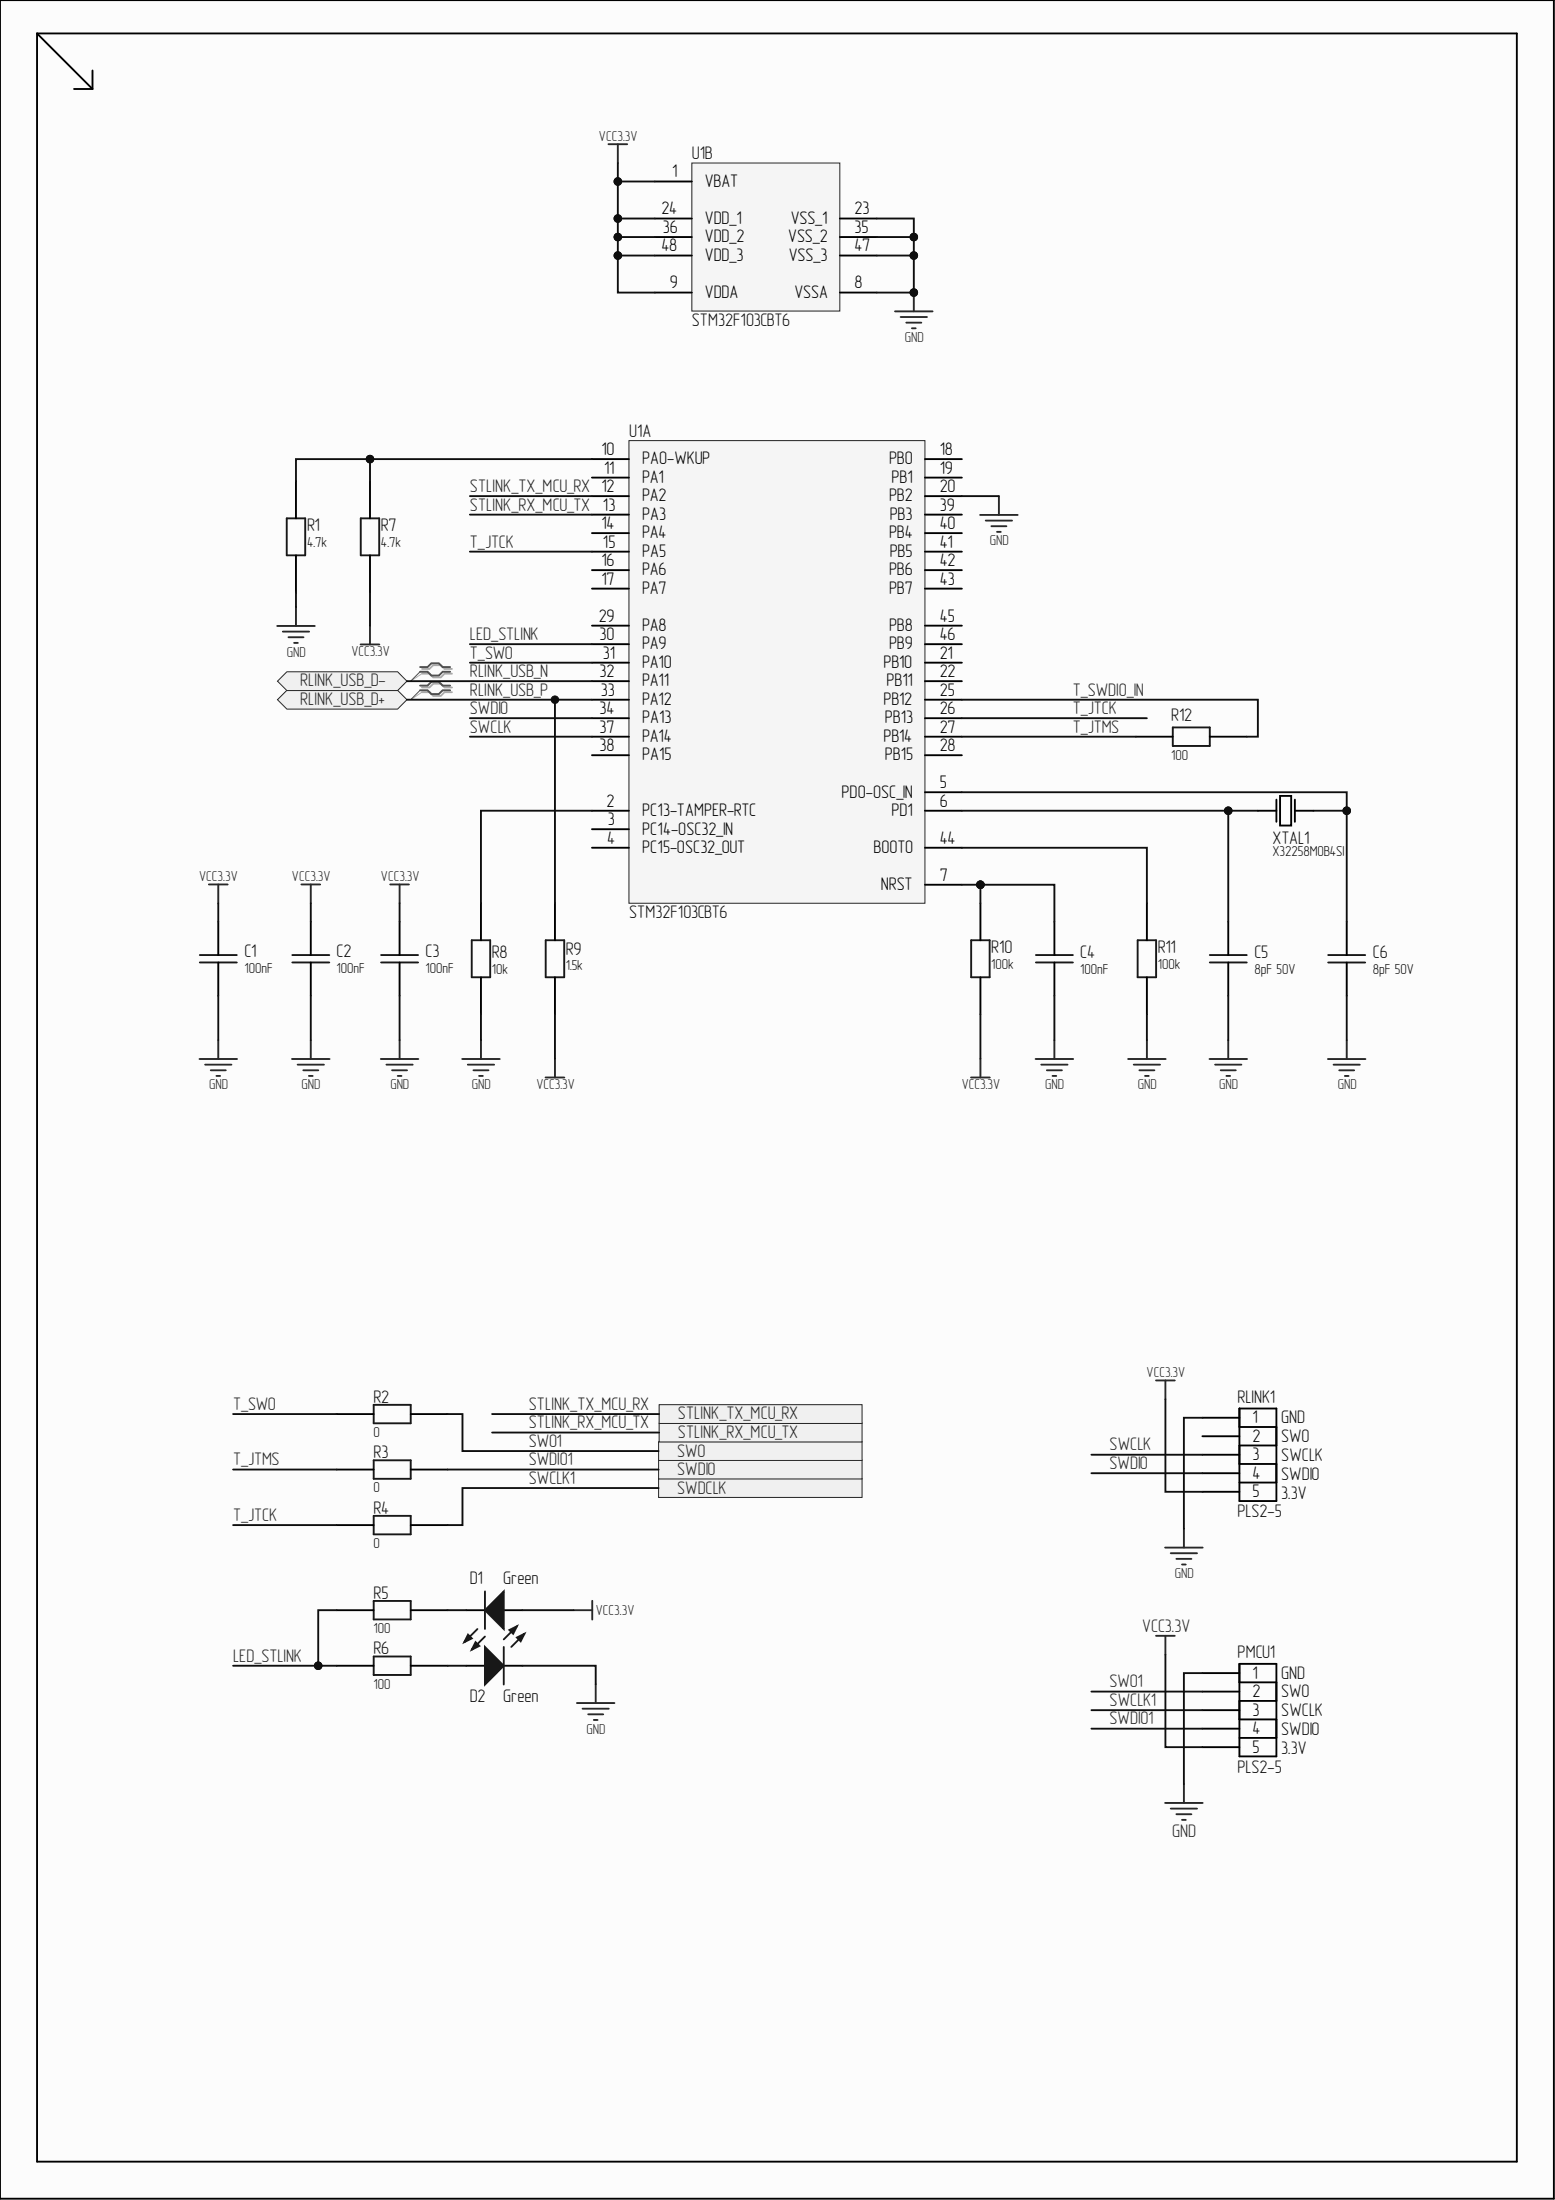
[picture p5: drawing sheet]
<svg xmlns="http://www.w3.org/2000/svg" width="210mm" height="297mm" viewBox="0 0 210 297" stroke-linecap="round" stroke-linejoin="round" font-family="sans-serif">
<g fill="#fcfcfc">
<path d="M0 0h209.8v296.9h-209.8z" fill-rule="evenodd"/>
<path d="M0 0h209.8v296.9h-209.8z" fill-rule="evenodd"/>
</g>
<path d="M0 0h209.8v296.9h-209.8zM5 4.5l7.5 7.5M5 4.5h199.8v287.4h-199.8zM10 12h2.5M12.5 9.5v2.5" fill="none" stroke="#000" stroke-width=".25"/>
<g fill="none" stroke="#262626" stroke-width=".25">
<path d="M82.1 19.5h2.6M83.4 19.5v2.5M132.3 69.5h5.1M133.1 70.3h3.5M133.8 71h2.1M134.6 71.8h.5M134.8 67v2.5M37.4 84.5h5.1M38.2 85.3h3.5M38.9 86h2.1M39.7 86.8h.5M40 82v2.5"/>
<path d="M48.7 87h2.5M49.9 84.5v2.5M28.2 119.4h2.5M29.5 119.4v2.6M40.7 119.4h2.5M42 119.4v2.6M52.7 119.4h2.5M53.9 119.4v2.6M26.9 143h5.1M27.7 143.7h3.5M28.4 144.5h2.1M29.2 145.3h.5"/>
<path d="M29.5 140.4v2.6M39.4 143h5.1M40.2 143.7h3.5M40.9 144.5h2.1M41.7 145.3h.5M42 140.4v2.6M51.4 143h5.1M52.2 143.7h3.5M52.9 144.5h2M53.7 145.3h.5M53.9 140.4v2.6M62.4 143h5.1"/>
<path d="M63.1 143.7h3.6M63.9 144.5h2M64.7 145.3h.5M64.9 140.4v2.6M73.6 145.5h2.6M74.9 142.9v2.6M131.1 145.5h2.5M132.3 142.9v2.6M139.8 143h5.1M140.6 143.7h3.5M141.3 144.5h2M142.1 145.3h.5"/>
<path d="M142.3 140.4v2.6M152.3 143h5.1M153 143.7h3.6M153.8 144.5h2M154.6 145.3h.5M154.8 140.4v2.6M163.3 143h5M164 143.7h3.6M164.8 144.5h2M165.5 145.3h.6M165.8 140.4v2.6M179.3 143h5"/>
<path d="M180 143.8h3.6M180.8 144.5h2M181.5 145.3h.5M181.8 140.5v2.5"/>
</g>
<path d="M88.9 199.6h27.5v2.6h-27.5z" fill-rule="evenodd" fill="#f0f0f0"/>
<path d="M88.9 199.6h27.5v2.6h-27.5z" fill="none" stroke="#262626" stroke-width=".13"/>
<path d="M88.9 197.1h27.5v2.6h-27.5z" fill-rule="evenodd" fill="#f0f0f0"/>
<path d="M88.9 197.1h27.5v2.6h-27.5z" fill="none" stroke="#262626" stroke-width=".13"/>
<path d="M88.9 194.6h27.5v2.6h-27.5z" fill-rule="evenodd" fill="#f0f0f0"/>
<path d="M88.9 194.6h27.5v2.6h-27.5z" fill="none" stroke="#262626" stroke-width=".13"/>
<path d="M27 129h5M27 130h5M39.5 129h5M39.5 130h5M51.4 129h5M51.4 130h5" fill="none" stroke="#131313" stroke-width=".25"/>
<path d="M29.5 124.5v4.5M29.5 130v4.4M42 124.5v4.5M42 130v4.4M53.9 124.5v4.5M53.9 130v4.4" fill="none" stroke="#000" stroke-width=".25"/>
<path d="M89 192.2h27.4v2.5h-27.4z" fill-rule="evenodd" fill="#f0f0f0"/>
<path d="M89 192.2h27.4v2.5h-27.4z" fill="none" stroke="#262626" stroke-width=".13"/>
<path d="M89 189.7h27.4v2.5h-27.4z" fill-rule="evenodd" fill="#f0f0f0"/>
<path d="M89 189.7h27.4v2.5h-27.4z" fill="none" stroke="#262626" stroke-width=".13"/>
<path d="M162.3 191.4h5M162.3 193.9h5M162.3 196.4h5M162.3 198.9h5M167.3 190.2h5v12.5h-5zM167.3 192.7h5M167.3 195.2h5M167.3 197.7h5M62.9 217.4h2.6M68 217.4h2.5M162.3 201.4h5M167.3 200.2h5" fill="none" stroke="#000" stroke-width=".25"/>
<path d="M123.4 39.5v2.5M120.8 42h5.1M121.6 42.8h3.5M122.3 43.6h2.1M123.1 44.3h.5M156 186.4h2.6M157.3 186.4v2.5M157.3 209h5M158 209.7h3.6M158.8 210.5h2M159.6 211.2h.5M159.8 206.4v2.6" fill="none" stroke="#262626" stroke-width=".25"/>
<path d="M68 214.9v5l-2.5-2.5z" fill="#1c1c1c"/>
<path d="M64.4 219.9l-1.7 1.8M68 214.9v5l-2.5-2.5zM65.5 221l-1.8 1.7" fill="none" stroke="#1c1c1c" stroke-width=".25"/>
<path d="M63.2 220.7l.5 .5-1 .5z" fill="#1c1c1c"/>
<path d="M63.2 220.7l.5 .5-1 .5z" fill="none" stroke="#1c1c1c" stroke-width=".25"/>
<path d="M64.2 221.7l.5 .5-1 .5z" fill="#1c1c1c"/>
<path d="M65.5 214.9v5M64.2 221.7l.5 .5-1 .5z" fill="none" stroke="#1c1c1c" stroke-width=".25"/>
<path d="M62.9 224.9h2.6M68 224.9h2.5" fill="none" stroke="#000" stroke-width=".25"/>
<path d="M65.5 222.4l2.5 2.5-2.5 2.5z" fill="#1c1c1c"/>
<path d="M69.8 219.6l-1.8 1.8M65.5 222.4l2.5 2.5-2.5 2.5zM70.8 220.6l-1.8 1.8" fill="none" stroke="#1c1c1c" stroke-width=".25"/>
<path d="M69.8 221.1l1-.5-.5 1z" fill="#1c1c1c"/>
<path d="M69.8 221.1l1-.5-.5 1z" fill="none" stroke="#1c1c1c" stroke-width=".25"/>
<path d="M68.8 220.1l1-.5-.5 1z" fill="#1c1c1c"/>
<path d="M68 222.4v5M68.8 220.1l1-.5-.5 1z" fill="none" stroke="#1c1c1c" stroke-width=".25"/>
<g fill="none" stroke="#262626" stroke-width=".25">
<path d="M77.4 217.4h2.5M79.9 216.1v2.6M77.9 229.9h5M78.6 230.7h3.6M79.4 231.5h2M80.2 232.2h.5M80.4 227.4v2.5M156 220.9h2.6M157.3 220.9v2.5M157.3 243.4h5M158 244.2h3.6M158.8 245h2"/>
<path d="M159.6 245.7h.5M159.8 240.9v2.5"/>
</g>
<g fill="none" stroke="#000" stroke-width=".25">
<path d="M40 65v5M40 75v5M49.9 65v5M49.9 75v5M153.3 99.5h5M163.3 99.5h5M64.9 122v5M64.9 131.9v5M74.9 122v5M74.9 131.9v5M132.3 122v5M132.3 131.9v5"/>
<path d="M142.3 124.5v4.5M142.3 130v4.4M154.8 122v5M154.8 131.9v5M165.8 124.5v4.5M165.8 130v4.4M181.8 124.5v4.5M181.8 130v4.5M45.4 190.9h5M45.4 198.4h5M55.4 190.9h5M55.4 198.4h5"/>
<path d="M45.4 205.9h5M45.4 217.4h5M55.4 205.9h5M55.4 217.4h5M45.4 224.9h5M55.4 224.9h5M162.3 225.9h5M162.3 228.4h5M162.3 230.9h5M162.3 233.4h5M162.3 235.9h5M167.3 224.7h5v12.4h-5z"/>
<path d="M167.3 227.1h5M167.3 229.7h5M167.3 232.2h5M167.3 234.6h5"/>
</g>
<path d="M57 90.3h1l.5-.5h1l.5 .5h1M57 91h1l.5 .5h1l.5-.5h1M57 92.8h1l.5-.5h1l.5 .5h1M57 93.5h1l.5 .5h1l.5-.5h1" fill="none" stroke="#aeaeae" stroke-width=".25"/>
<path d="M57 91l-1.6 1M57 93.5l-1.6 1" fill="none" stroke="#aeaeae" stroke-width=".13"/>
<path d="M56.7 90.1h1l.5-.5h1l.5 .5h1.1M56.7 90.7h1l.5 .5h1l.5-.5h1.1M56.7 92.6h1l.5-.5h1l.5 .5h1.1M56.7 93.2h1l.5 .5h1l.5-.5h1.1" fill="none" stroke="#4c4c4c" stroke-width=".25"/>
<path d="M56.7 90.7l-1.3 1.3M56.7 93.2l-1.3 1.3" fill="none" stroke="#4c4c4c" stroke-width=".13"/>
<g fill="none" stroke="#131313" stroke-width=".25">
<path d="M38.7 70h2.5v5h-2.5zM48.7 70h2.5v5h-2.5zM158.3 98.2h5v2.5h-5zM63.7 127h2.5v4.9h-2.5zM73.7 127h2.5v4.9h-2.5zM131.1 127h2.5v4.9h-2.5zM139.8 129h5M139.8 130h5M153.6 127h2.5v4.9h-2.5zM163.3 129h5M163.3 130h5M179.3 129h5"/>
<path d="M179.3 130h5M50.4 189.7h5v2.5h-5zM50.4 197.2h5v2.5h-5zM50.4 204.7h5v2.5h-5zM50.4 216.2h5v2.5h-5zM50.4 223.7h5v2.5h-5z"/>
</g>
<path d="M38.7 93.2h15l1.2 1.3-1.2 1.2h-15l-1.2-1.2z" fill-rule="evenodd" fill="#f0f0f0"/>
<path d="M38.7 93.2h15l1.2 1.3-1.2 1.2h-15l-1.2-1.2z" fill="none" stroke="#262626" stroke-width=".13"/>
<path d="M38.7 90.7h15l1.2 1.3-1.2 1.2h-15l-1.2-1.2z" fill-rule="evenodd" fill="#f0f0f0"/>
<path d="M38.7 90.7h15l1.2 1.3-1.2 1.2h-15l-1.2-1.2z" fill="none" stroke="#262626" stroke-width=".13"/>
<path d="M84.9 59.5h40v62.5h-40z" fill-rule="evenodd" fill="#f5f5f5"/>
<path d="M84.9 59.5h40v62.5h-40z" fill="none" stroke="#262626" stroke-width=".13"/>
<g fill="none" stroke="#000" stroke-width=".25">
<path d="M79.9 62h5M79.9 64.5h5M79.9 67h5M79.9 69.5h5M79.9 72h5M79.9 74.5h5M79.9 77h5M79.9 79.5h5M124.9 62h4.9M124.9 64.5h4.9M124.9 67h4.9M124.9 69.5h4.9"/>
<path d="M124.9 72h4.9M124.9 74.5h4.9M124.9 77h4.9M124.9 79.5h4.9M79.9 84.5h5M79.9 87h5M79.9 89.5h5M79.9 92h5M79.9 94.5h5M79.9 97h5M79.9 99.5h5M124.9 84.5h4.9"/>
<path d="M124.9 87h4.9M124.9 89.5h4.9M124.9 92h4.9M124.9 94.5h4.9M124.9 97h4.9M124.9 99.5h4.9M79.9 114.5h5M79.9 109.5h5M79.9 102h5M79.9 112h5M124.9 114.5h4.9M124.9 119.5h4.9"/>
<path d="M124.9 107h4.9M124.9 109.5h4.9M124.9 102h4.9"/>
</g>
<path d="M93.4 22h20v20h-20z" fill-rule="evenodd" fill="#f5f5f5"/>
<path d="M93.4 22h20v20h-20z" fill="none" stroke="#262626" stroke-width=".13"/>
<path d="M88.4 24.5h5M88.4 29.5h5M88.4 32h5M88.4 34.5h5M88.4 39.5h5M113.4 29.5h5M113.4 32h5M113.4 34.5h5M113.4 39.5h5" fill="none" stroke="#000" stroke-width=".25"/>
<g fill="none" stroke="#0e0e0e" stroke-width=".25">
<path d="M40 80v2M49.9 80v4.5M63.4 74.5h16.5M63.4 67h16.5M63.4 69.5h16.5M129.8 67h5M129.8 97h25M129.8 94.5h40v5h-1.5M129.8 99.5h23.5M129.8 114.5h25v7.5M132.3 119.5h10v5M132.3 136.9v6"/>
<path d="M142.3 134.4v6M154.8 136.9v3.5M66.4 190.9h22.6M66.4 193.4h22.6M147.3 196.4h15M147.3 198.9h15M157.3 188.9v12.5h5M162.3 191.4h-2.5v15M60.4 217.4h2.5M60.4 224.9h2.5M147.3 230.9h15M147.3 233.4h15"/>
<path d="M147.3 228.4h15M157.3 223.4v12.5h5M162.3 225.9h-2.5v15"/>
</g>
<circle cx="132.3" cy="119.5" r=".51" fill="#0e0e0e"/>
<circle cx="132.3" cy="119.5" r=".51" fill="none" stroke="#0e0e0e" stroke-width=".13"/>
<path d="M74.9 94.5v27.5M64.9 136.9v3.5M74.9 136.9v6" fill="none" stroke="#0e0e0e" stroke-width=".25"/>
<circle cx="74.9" cy="94.5" r=".51" fill="#0e0e0e"/>
<circle cx="74.9" cy="94.5" r=".51" fill="none" stroke="#0e0e0e" stroke-width=".13"/>
<path d="M118.4 32h5M165.8 134.4v6M181.8 134.5v6" fill="none" stroke="#0e0e0e" stroke-width=".25"/>
<circle cx="123.4" cy="32" r=".51" fill="#0e0e0e"/>
<circle cx="123.4" cy="32" r=".51" fill="none" stroke="#0e0e0e" stroke-width=".13"/>
<path d="M118.4 34.5h5" fill="none" stroke="#0e0e0e" stroke-width=".25"/>
<circle cx="123.4" cy="34.5" r=".51" fill="#0e0e0e"/>
<circle cx="123.4" cy="34.5" r=".51" fill="none" stroke="#0e0e0e" stroke-width=".13"/>
<path d="M45.4 217.4h-2.4v7.5h2.4" fill="none" stroke="#0e0e0e" stroke-width=".25"/>
<circle cx="43" cy="224.9" r=".51" fill="#0e0e0e"/>
<circle cx="43" cy="224.9" r=".51" fill="none" stroke="#0e0e0e" stroke-width=".13"/>
<path d="M83.4 24.5h5" fill="none" stroke="#0e0e0e" stroke-width=".25"/>
<circle cx="83.4" cy="24.5" r=".51" fill="#0e0e0e"/>
<circle cx="83.4" cy="24.5" r=".51" fill="none" stroke="#0e0e0e" stroke-width=".13"/>
<path d="M83.4 29.5h5" fill="none" stroke="#0e0e0e" stroke-width=".25"/>
<circle cx="83.4" cy="29.5" r=".51" fill="#0e0e0e"/>
<circle cx="83.4" cy="29.5" r=".51" fill="none" stroke="#0e0e0e" stroke-width=".13"/>
<path d="M83.4 32h5" fill="none" stroke="#0e0e0e" stroke-width=".25"/>
<circle cx="83.4" cy="32" r=".51" fill="#0e0e0e"/>
<circle cx="83.4" cy="32" r=".51" fill="none" stroke="#0e0e0e" stroke-width=".13"/>
<path d="M83.4 34.5h5" fill="none" stroke="#0e0e0e" stroke-width=".25"/>
<circle cx="83.4" cy="34.5" r=".51" fill="#0e0e0e"/>
<circle cx="83.4" cy="34.5" r=".51" fill="none" stroke="#0e0e0e" stroke-width=".13"/>
<path d="M129.8 109.5h36" fill="none" stroke="#0e0e0e" stroke-width=".25"/>
<circle cx="165.8" cy="109.5" r=".51" fill="#0e0e0e"/>
<circle cx="165.8" cy="109.5" r=".51" fill="none" stroke="#0e0e0e" stroke-width=".13"/>
<path d="M49.9 62h30M54.9 92h25M54.9 94.5h25M63.4 99.5h16.5M63.4 87h16.5M63.4 89.5h16.5M63.4 97h16.5M79.9 109.5h-15v12.5M60.4 198.4h28.5M60.4 190.9h2v5h26.5M88.9 200.9h-26.5v5h-2" fill="none" stroke="#0e0e0e" stroke-width=".25"/>
<circle cx="49.9" cy="62" r=".51" fill="#0e0e0e"/>
<circle cx="49.9" cy="62" r=".51" fill="none" stroke="#0e0e0e" stroke-width=".13"/>
<path d="M40 65v-3h9.9v3" fill="none" stroke="#0e0e0e" stroke-width=".25"/>
<circle cx="49.9" cy="62" r=".51" fill="#0e0e0e"/>
<circle cx="49.9" cy="62" r=".51" fill="none" stroke="#0e0e0e" stroke-width=".13"/>
<path d="M118.4 39.5h5" fill="none" stroke="#0e0e0e" stroke-width=".25"/>
<circle cx="123.4" cy="39.5" r=".51" fill="#0e0e0e"/>
<circle cx="123.4" cy="39.5" r=".51" fill="none" stroke="#0e0e0e" stroke-width=".13"/>
<path d="M129.8 119.5h2.5M29.5 122v2.5M29.5 134.4v6M42 122v2.5M42 134.4v6M53.9 122v2.5M53.9 134.4v6" fill="none" stroke="#0e0e0e" stroke-width=".25"/>
<circle cx="132.3" cy="119.5" r=".51" fill="#0e0e0e"/>
<circle cx="132.3" cy="119.5" r=".51" fill="none" stroke="#0e0e0e" stroke-width=".13"/>
<path d="M132.3 119.5v2.5" fill="none" stroke="#0e0e0e" stroke-width=".25"/>
<circle cx="132.3" cy="119.5" r=".51" fill="#0e0e0e"/>
<circle cx="132.3" cy="119.5" r=".51" fill="none" stroke="#0e0e0e" stroke-width=".13"/>
<path d="M177.3 109.5h4.5" fill="none" stroke="#0e0e0e" stroke-width=".25"/>
<circle cx="181.8" cy="109.5" r=".51" fill="#0e0e0e"/>
<circle cx="181.8" cy="109.5" r=".51" fill="none" stroke="#0e0e0e" stroke-width=".13"/>
<path d="M129.8 107h52v17.5" fill="none" stroke="#0e0e0e" stroke-width=".25"/>
<circle cx="181.8" cy="109.5" r=".51" fill="#0e0e0e"/>
<circle cx="181.8" cy="109.5" r=".51" fill="none" stroke="#0e0e0e" stroke-width=".13"/>
<path d="M169.8 109.5h-4v15" fill="none" stroke="#0e0e0e" stroke-width=".25"/>
<circle cx="165.8" cy="109.5" r=".51" fill="#0e0e0e"/>
<circle cx="165.8" cy="109.5" r=".51" fill="none" stroke="#0e0e0e" stroke-width=".13"/>
<path d="M31.5 224.9h11.5" fill="none" stroke="#0e0e0e" stroke-width=".25"/>
<circle cx="43" cy="224.9" r=".51" fill="#0e0e0e"/>
<circle cx="43" cy="224.9" r=".51" fill="none" stroke="#0e0e0e" stroke-width=".13"/>
<path d="M83.4 22v17.5h5M31.5 198.4h13.9M31.5 190.9h13.9M31.5 205.9h13.9M70.5 217.4h6.9M70.5 224.9h9.9v2.5" fill="none" stroke="#0e0e0e" stroke-width=".25"/>
<circle cx="83.4" cy="24.5" r=".51" fill="#0e0e0e"/>
<circle cx="83.4" cy="24.5" r=".51" fill="none" stroke="#0e0e0e" stroke-width=".13"/>
<circle cx="83.4" cy="29.5" r=".51" fill="#0e0e0e"/>
<circle cx="83.4" cy="29.5" r=".51" fill="none" stroke="#0e0e0e" stroke-width=".13"/>
<circle cx="83.4" cy="32" r=".51" fill="#0e0e0e"/>
<circle cx="83.4" cy="32" r=".51" fill="none" stroke="#0e0e0e" stroke-width=".13"/>
<circle cx="83.4" cy="34.5" r=".51" fill="#0e0e0e"/>
<circle cx="83.4" cy="34.5" r=".51" fill="none" stroke="#0e0e0e" stroke-width=".13"/>
<path d="M118.4 29.5h5v10" fill="none" stroke="#0e0e0e" stroke-width=".25"/>
<circle cx="123.4" cy="39.5" r=".51" fill="#0e0e0e"/>
<circle cx="123.4" cy="39.5" r=".51" fill="none" stroke="#0e0e0e" stroke-width=".13"/>
<circle cx="123.4" cy="34.5" r=".51" fill="#0e0e0e"/>
<circle cx="123.4" cy="34.5" r=".51" fill="none" stroke="#0e0e0e" stroke-width=".13"/>
<circle cx="123.4" cy="32" r=".51" fill="#0e0e0e"/>
<circle cx="123.4" cy="32" r=".51" fill="none" stroke="#0e0e0e" stroke-width=".13"/>
<path d="M169.8 109.5h2.5M172.3 108v3M172.8 107.5h1.5v4h-1.5zM174.8 109.5h2.5M174.8 108v3" fill="none" stroke="#000" stroke-width=".25"/>
<g font-size="2.5">
<text x="90.8" y="23.9">1</text>
<text x="89.3" y="28.9">24</text>
<text x="95.1" y="25.2">VBAT</text>
<text x="115.4" y="28.9">23</text>
<text x="89.3" y="33.9">48</text>
<text x="89.5" y="31.5">36</text>
<text x="95.1" y="30.2">VDD_1</text>
<text x="95.1" y="32.7">VDD_2</text>
<text x="95.1" y="35.2">VDD_3</text>
<text x="106.4" y="32.7">VSS_2</text>
<text x="106.5" y="35.2">VSS_3</text>
<text x="106.7" y="30.2">VSS_1</text>
<text x="115.4" y="31.5">35</text>
<text x="115.4" y="33.9">47</text>
<text x="90.4" y="38.9">9</text>
<text x="95.1" y="40.2">VDDA</text>
<text x="107.2" y="40.2">VSSA</text>
<text x="115.4" y="38.9">8</text>
<text x="81.2" y="61.4">10</text>
<text x="81.5" y="64">11</text>
<text x="86.7" y="62.7">PA0-WKUP</text>
<text x="86.7" y="65.2">PA1</text>
<text x="120" y="62.7">PB0</text>
<text x="120.4" y="65.2">PB1</text>
<text x="126.9" y="61.4">18</text>
<text x="126.9" y="64">19</text>
<text x="81.2" y="71.4">14</text>
<text x="86.7" y="67.7">PA2</text>
<text x="86.7" y="70.2">PA3</text>
<text x="120" y="67.7">PB2</text>
<text x="120.1" y="70.2">PB3</text>
<text x="126.9" y="66.4">20</text>
<text x="126.9" y="69">39</text>
<text x="126.9" y="71.4">40</text>
<text x="81.2" y="76.4">16</text>
<text x="81.4" y="74">15</text>
<text x="86.7" y="72.7">PA4</text>
<text x="86.7" y="75.2">PA5</text>
<text x="86.7" y="77.7">PA6</text>
<text x="120" y="72.7">PB4</text>
<text x="120" y="77.7">PB6</text>
<text x="120.1" y="75.2">PB5</text>
<text x="126.9" y="74">41</text>
<text x="126.9" y="76.4">42</text>
<text x="80.9" y="83.9">29</text>
<text x="81.2" y="79">17</text>
<text x="86.7" y="80.2">PA7</text>
<text x="120" y="80.2">PB7</text>
<text x="126.9" y="79">43</text>
<text x="126.9" y="83.9">45</text>
<text x="80.9" y="86.4">30</text>
<text x="81.4" y="88.9">31</text>
<text x="86.7" y="85.2">PA8</text>
<text x="86.7" y="87.7">PA9</text>
<text x="120" y="85.2">PB8</text>
<text x="120" y="87.7">PB9</text>
<text x="126.9" y="86.4">46</text>
<text x="126.9" y="88.9">21</text>
<text x="80.9" y="91.4">32</text>
<text x="81.1" y="93.9">33</text>
<text x="86.7" y="90.2">PA10</text>
<text x="86.7" y="92.7">PA11</text>
<text x="86.7" y="95.2">PA12</text>
<text x="119.3" y="90.2">PB10</text>
<text x="119.3" y="95.2">PB12</text>
<text x="119.7" y="92.7">PB11</text>
<text x="126.9" y="91.4">22</text>
<text x="126.9" y="93.9">25</text>
<text x="80.9" y="96.4">34</text>
<text x="80.9" y="98.9">37</text>
<text x="80.9" y="101.4">38</text>
<text x="86.7" y="97.7">PA13</text>
<text x="86.7" y="100.2">PA14</text>
<text x="119.3" y="100.2">PB14</text>
<text x="119.4" y="97.7">PB13</text>
<text x="126.9" y="96.4">26</text>
<text x="126.9" y="98.9">27</text>
<text x="126.9" y="101.4">28</text>
<text x="86.7" y="102.7">PA15</text>
<text x="113.6" y="107.7">PD0-OSC_IN</text>
<text x="119.4" y="102.7">PB15</text>
<text x="126.9" y="106.5">5</text>
<text x="81.9" y="108.9">2</text>
<text x="82" y="113.9">4</text>
<text x="82" y="111.5">3</text>
<text x="86.7" y="110.2">PC13-TAMPER-RTC</text>
<text x="86.7" y="112.7">PC14-OSC32_IN</text>
<text x="120.4" y="110.2">PD1</text>
<text x="126.9" y="113.9">44</text>
<text x="126.9" y="108.9">6</text>
<text x="86.7" y="115.2">PC15-OSC32_OUT</text>
<text x="117.9" y="115.2">BOOT0</text>
<text x="126.9" y="118.9">7</text>
<text x="118.9" y="120.2">NRST</text>
<text x="169.1" y="192.1">1</text>
<text x="169.1" y="194.6">2</text>
<text x="169.1" y="197.1">3</text>
<text x="169.1" y="199.6">4</text>
<text x="169.1" y="202.1">5</text>
<text x="169.1" y="226.6">1</text>
<text x="169.1" y="229.1">2</text>
<text x="169.1" y="231.6">3</text>
<text x="169.1" y="234.1">4</text>
<text x="169.1" y="236.6">5</text>
</g>
<g font-size="2.5" fill="#0e0e0e">
<text x="93.4" y="21.5">U1B</text>
<text x="93.4" y="44">STM32F103CBT6</text>
<text x="84.9" y="59">U1A</text>
<text x="41.4" y="71.8">R1</text>
<text x="51.4" y="71.8">R7</text>
<text x="158.1" y="97.4">R12</text>
<text x="171.8" y="113.9">XTAL1</text>
<text x="84.9" y="124">STM32F103CBT6</text>
<text x="33" y="129.2">C1</text>
<text x="45.4" y="129.2">C2</text>
<text x="57.4" y="129.2">C3</text>
<text x="66.4" y="129.4">R8</text>
<text x="76.4" y="128.9">R9</text>
<text x="133.8" y="128.7">R10</text>
<text x="145.8" y="129.4">C4</text>
<text x="156.3" y="128.7">R11</text>
<text x="169.3" y="129.4">C5</text>
<text x="185.3" y="129.4">C6</text>
<text x="50.4" y="189.4">R2</text>
<text x="167" y="189.4">RLINK1</text>
<text x="50.4" y="196.8">R3</text>
<text x="173" y="192.2">GND</text>
<text x="173" y="194.7">SWO</text>
<text x="173" y="197.3">SWCLK</text>
<text x="173" y="199.8">SWDIO</text>
<text x="173" y="202.4">3.3V</text>
<text x="50.4" y="204.4">R4</text>
<text x="167" y="204.9">PLS2-5</text>
<text x="50.4" y="215.9">R5</text>
<text x="63.4" y="213.9">D1</text>
<text x="67.9" y="213.9">Green</text>
<text x="50.4" y="223.3">R6</text>
<text x="167" y="223.8">PMCU1</text>
<text x="173" y="226.6">GND</text>
<text x="63.4" y="229.9">D2</text>
<text x="67.9" y="229.9">Green</text>
<text x="173" y="229.2">SWO</text>
<text x="173" y="231.7">SWCLK</text>
<text x="167" y="239.4">PLS2-5</text>
<text x="173" y="234.3">SWDIO</text>
<text x="173" y="236.8">3.3V</text>
</g>
<g font-size="2.5" fill="#262626">
<text x="63.4" y="66.4">STLINK_TX_MCU_RX 12</text>
<text x="63.4" y="69">STLINK_RX_MCU_TX 13</text>
<text x="63.4" y="74">T_JTCK</text>
<text x="63.4" y="86.4">LED_STLINK</text>
<text x="63.4" y="88.9">T_SWO</text>
<text x="40.5" y="95.2">RLINK_USB_D+</text>
<text x="40.5" y="92.7">RLINK_USB_D-</text>
<text x="63.4" y="91.4">RLINK_USB_N</text>
<text x="63.4" y="93.9">RLINK_USB_P</text>
<text x="144.8" y="93.9">T_SWDIO_IN</text>
<text x="63.4" y="98.9">SWCLK</text>
<text x="63.4" y="96.4">SWDIO</text>
<text x="144.8" y="96.4">T_JTCK</text>
<text x="144.8" y="98.9">T_JTMS</text>
<text x="31.5" y="190.3">T_SWO</text>
<text x="71.4" y="190.3">STLINK_TX_MCU_RX</text>
<text x="91.5" y="191.6">STLINK_TX_MCU_RX</text>
<text x="31.5" y="197.9">T_JTMS</text>
<text x="71.4" y="192.9">STLINK_RX_MCU_TX</text>
<text x="71.4" y="195.4">SWO1</text>
<text x="71.4" y="197.9">SWDIO1</text>
<text x="91.4" y="196.7">SWO</text>
<text x="91.5" y="194.1">STLINK_RX_MCU_TX</text>
<text x="149.8" y="195.8">SWCLK</text>
<text x="71.4" y="200.4">SWCLK1</text>
<text x="91.4" y="201.7">SWDCLK</text>
<text x="91.4" y="199.1">SWDIO</text>
<text x="149.8" y="198.4">SWDIO</text>
<text x="31.5" y="205.4">T_JTCK</text>
<text x="154.2" y="220.3">VCC3.3V</text>
<text x="31.5" y="224.4">LED_STLINK</text>
<text x="149.8" y="227.8">SWO1</text>
<text x="149.8" y="230.4">SWCLK1</text>
<text x="149.8" y="232.8">SWDIO1</text>
<text x="158.2" y="248">GND</text>
</g>
<g font-size="1.9" fill="#262626">
<text x="80.9" y="19">VCC3.3V</text>
<text x="122.1" y="46.2">GND</text>
<text x="133.6" y="73.6">GND</text>
<text x="38.7" y="88.7">GND</text>
<text x="47.4" y="88.6">VCC3.3V</text>
<text x="26.9" y="119">VCC3.3V</text>
<text x="39.4" y="119">VCC3.3V</text>
<text x="51.4" y="119">VCC3.3V</text>
<text x="28.2" y="147.1">GND</text>
<text x="40.7" y="147.1">GND</text>
<text x="52.7" y="147.1">GND</text>
<text x="63.7" y="147.1">GND</text>
<text x="72.4" y="147.1">VCC3.3V</text>
<text x="129.8" y="147.1">VCC3.3V</text>
<text x="141.1" y="147.1">GND</text>
<text x="153.6" y="147.1">GND</text>
<text x="164.6" y="147.1">GND</text>
<text x="180.6" y="147.1">GND</text>
<text x="154.8" y="185.9">VCC3.3V</text>
<text x="158.6" y="213.1">GND</text>
<text x="80.4" y="218">VCC3.3V</text>
<text x="79.2" y="234.1">GND</text>
</g>
<g font-size="1.9" fill="#0e0e0e">
<text x="41.4" y="73.9">4.7k</text>
<text x="51.4" y="73.9">4.7k</text>
<text x="158.1" y="102.6">100</text>
<text x="171.8" y="115.5">X32258MOB4SI</text>
<text x="33" y="131.3">100nF</text>
<text x="45.4" y="131.3">100nF</text>
<text x="57.4" y="131.3">100nF</text>
<text x="66.4" y="131.5">10k</text>
<text x="76.4" y="131">1.5k</text>
<text x="133.8" y="130.8">100k</text>
<text x="145.8" y="131.5">100nF</text>
<text x="156.3" y="130.8">100k</text>
<text x="169.3" y="131.5">8pF 50V</text>
<text x="185.3" y="131.5">8pF 50V</text>
<text x="50.4" y="194">0</text>
<text x="50.4" y="201.5">0</text>
<text x="50.4" y="209">0</text>
<text x="50.4" y="220.5">100</text>
<text x="50.4" y="228">100</text>
</g>
</svg>
